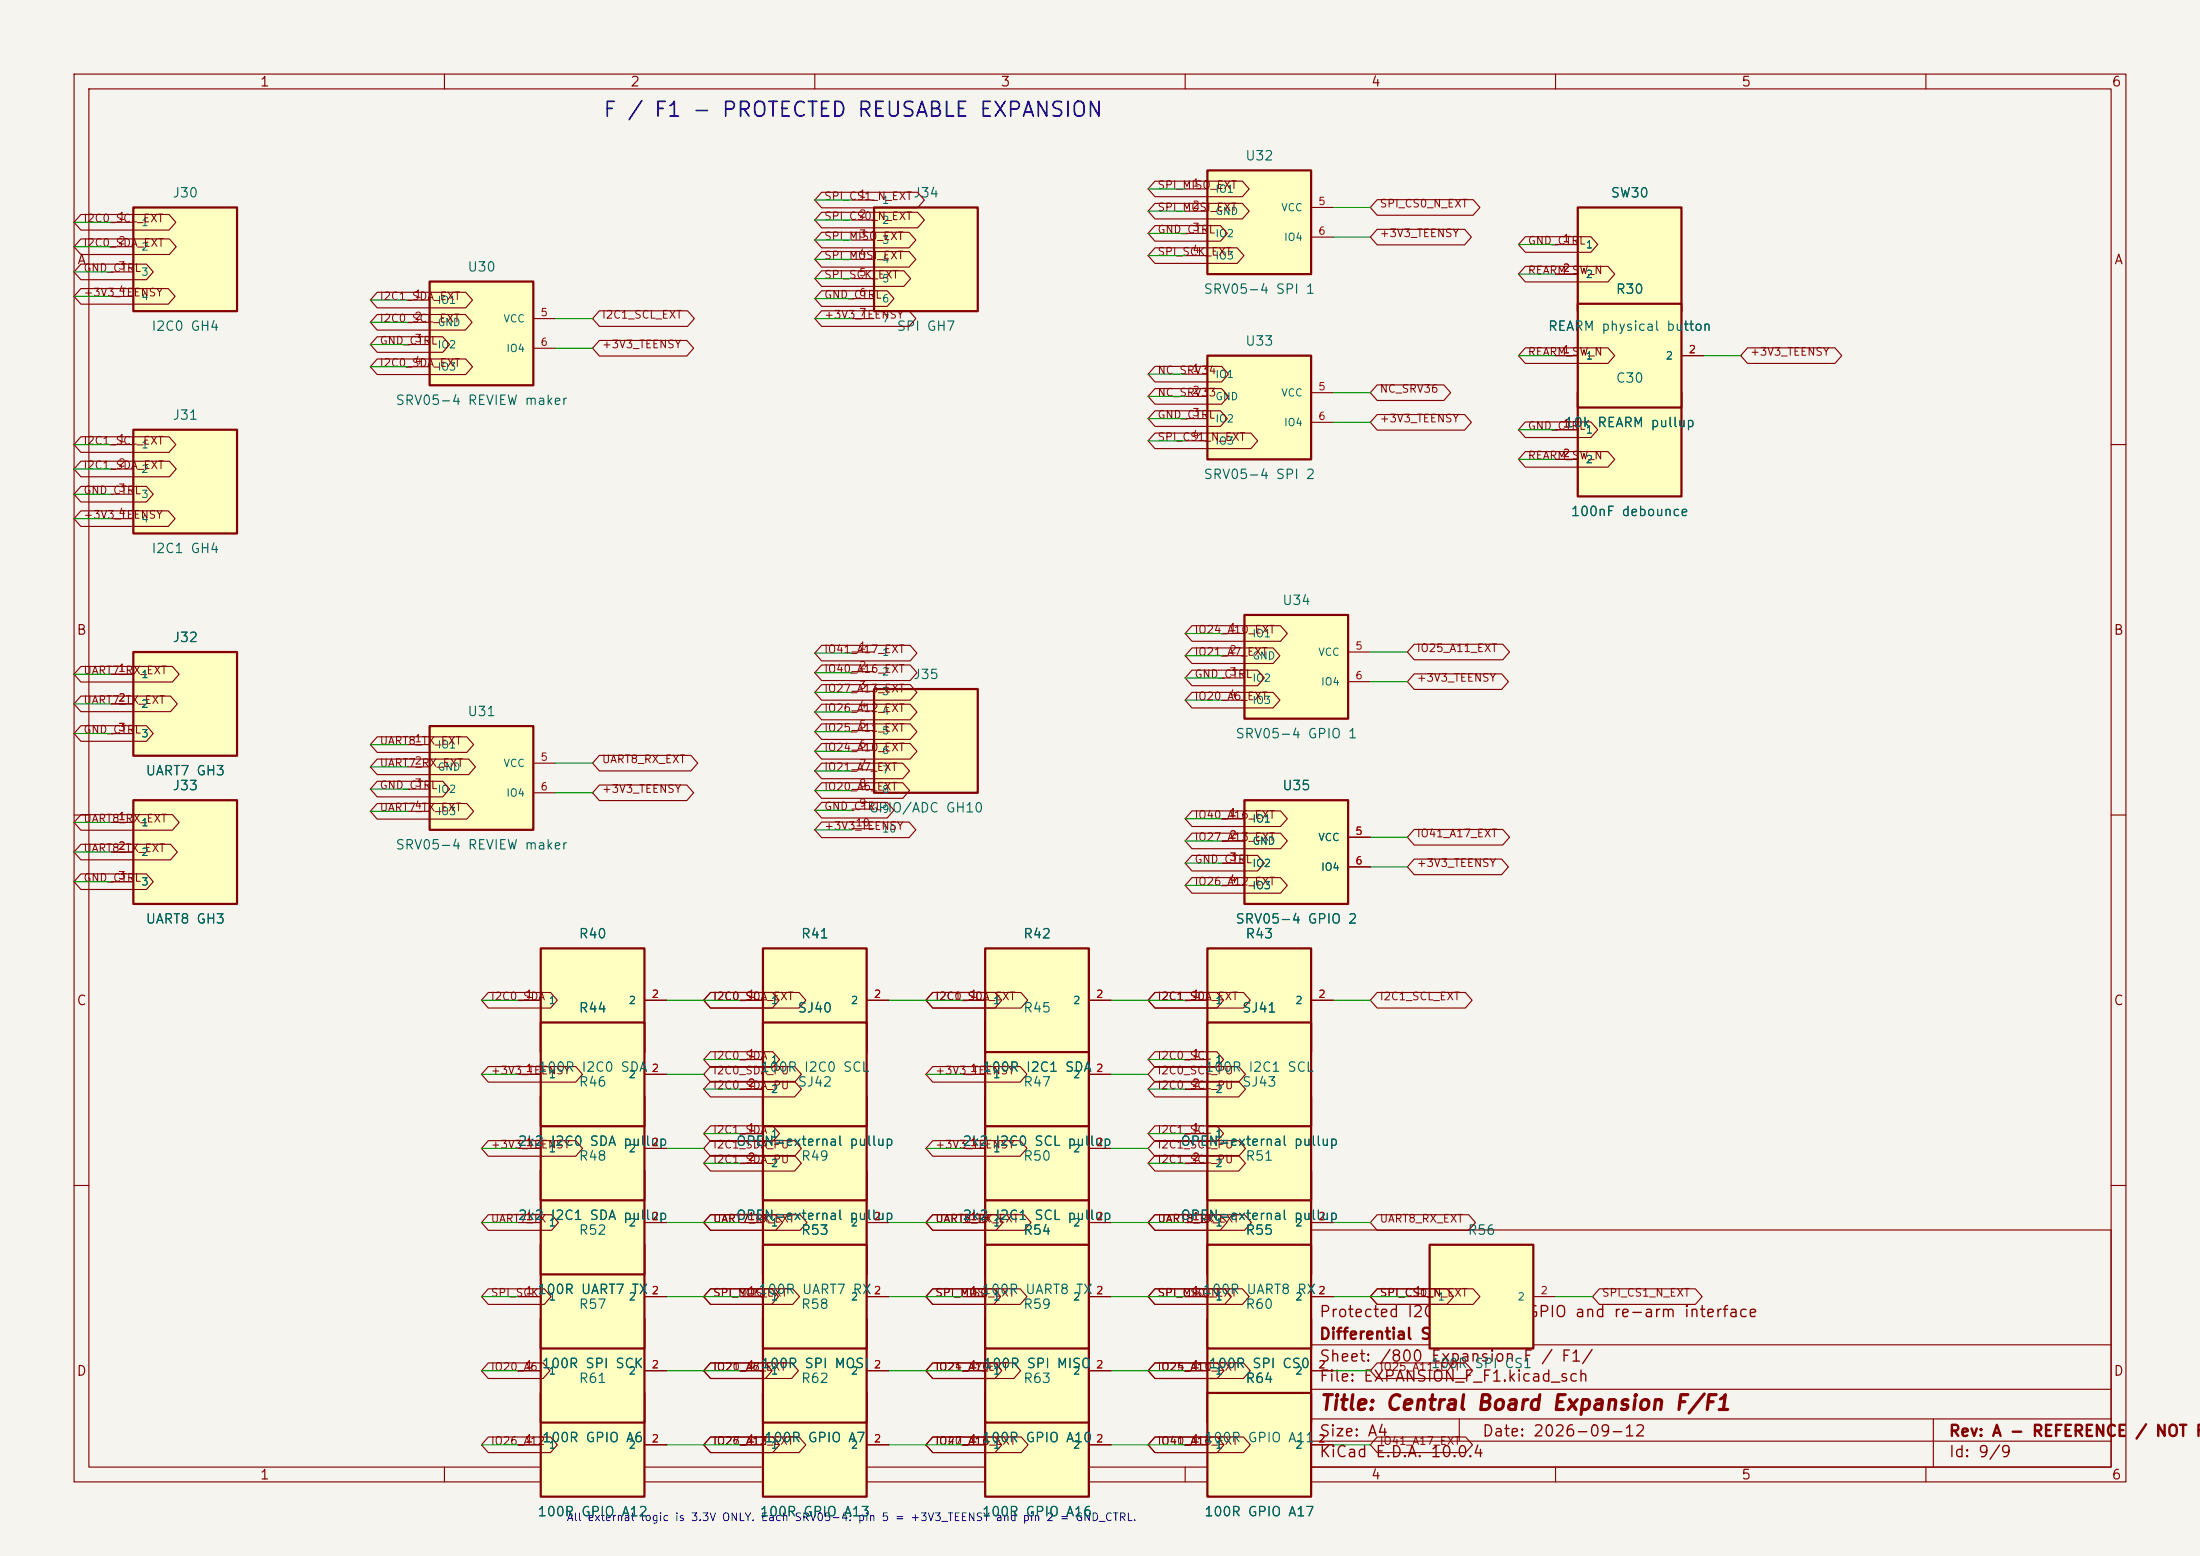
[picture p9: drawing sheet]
<svg xmlns="http://www.w3.org/2000/svg" width="297mm" height="210mm" viewBox="0 0 297 210" stroke-linecap="round" stroke-linejoin="round" font-family="sans-serif">
<path d="M0 0h297v210h-297z" fill="#f5f4ef" stroke="#f5f4ef" stroke-width=".14"/>
<g fill="none" stroke="#840000" stroke-width=".15">
<path d="M10 10h277v190h-277zM12 12h273v186h-273zM60 10v2M110 10v2M160 10v2M210 10v2M260 10v2M10 60h2M285 60h2M10 110h2M285 110h2M10 160h2"/>
<path d="M177 166h108v32h-108zM285 160h2M60 198v2M110 198v2M160 198v2M177 194.5h108M177 191.5h108M177 187.5h108M177 181.5h108M197 191.5v3M210 198v2M260 198v2"/>
<path d="M261 191.5v6.5"/>
</g>
<path d="M213 53h14v14h-14z" fill="#ffffc2"/>
<path d="M213 53h14v14h-14z" fill="none" stroke="#840000" stroke-width=".3"/>
<path d="M210 58h3M210 62h3" fill="none" stroke="#840000" stroke-width=".15"/>
<path d="M133 188h14v14h-14z" fill="#ffffc2"/>
<path d="M133 188h14v14h-14z" fill="none" stroke="#840000" stroke-width=".3"/>
<path d="M130 195h3M147 195h3" fill="none" stroke="#840000" stroke-width=".15"/>
<path d="M103 128h14v14h-14z" fill="#ffffc2"/>
<path d="M103 128h14v14h-14z" fill="none" stroke="#840000" stroke-width=".3"/>
<path d="M100 135h3M117 135h3" fill="none" stroke="#840000" stroke-width=".15"/>
<path d="M73 128h14v14h-14z" fill="#ffffc2"/>
<path d="M73 128h14v14h-14z" fill="none" stroke="#840000" stroke-width=".3"/>
<path d="M70 135h3M87 135h3" fill="none" stroke="#840000" stroke-width=".15"/>
<path d="M163 178h14v14h-14z" fill="#ffffc2"/>
<path d="M163 178h14v14h-14z" fill="none" stroke="#840000" stroke-width=".3"/>
<path d="M160 185h3M177 185h3" fill="none" stroke="#840000" stroke-width=".15"/>
<path d="M18 88h14v14h-14z" fill="#ffffc2"/>
<path d="M18 88h14v14h-14z" fill="none" stroke="#840000" stroke-width=".3"/>
<path d="M15 91h3M15 95h3M15 99h3" fill="none" stroke="#840000" stroke-width=".15"/>
<path d="M118 28h14v14h-14z" fill="#ffffc2"/>
<path d="M118 28h14v14h-14z" fill="none" stroke="#840000" stroke-width=".3"/>
<path d="M115 27h3M115 29.7h3M115 32.4h3M115 35h3M115 37.6h3M115 40.3h3M115 43h3" fill="none" stroke="#840000" stroke-width=".15"/>
<path d="M133 158h14v14h-14z" fill="#ffffc2"/>
<path d="M133 158h14v14h-14z" fill="none" stroke="#840000" stroke-width=".3"/>
<path d="M130 165h3M147 165h3" fill="none" stroke="#840000" stroke-width=".15"/>
<path d="M133 148h14v14h-14z" fill="#ffffc2"/>
<path d="M133 148h14v14h-14z" fill="none" stroke="#840000" stroke-width=".3"/>
<path d="M130 155h3M147 155h3" fill="none" stroke="#840000" stroke-width=".15"/>
<path d="M103 188h14v14h-14z" fill="#ffffc2"/>
<path d="M103 188h14v14h-14z" fill="none" stroke="#840000" stroke-width=".3"/>
<path d="M100 195h3M117 195h3" fill="none" stroke="#840000" stroke-width=".15"/>
<path d="M133 178h14v14h-14z" fill="#ffffc2"/>
<path d="M133 178h14v14h-14z" fill="none" stroke="#840000" stroke-width=".3"/>
<path d="M130 185h3M147 185h3" fill="none" stroke="#840000" stroke-width=".15"/>
<path d="M58 38h14v14h-14z" fill="#ffffc2"/>
<path d="M58 38h14v14h-14z" fill="none" stroke="#840000" stroke-width=".3"/>
<path d="M55 40.5h3M55 43.5h3M55 46.5h3M55 49.5h3M72 43h3M72 47h3" fill="none" stroke="#840000" stroke-width=".15"/>
<path d="M103 178h14v14h-14z" fill="#ffffc2"/>
<path d="M103 178h14v14h-14z" fill="none" stroke="#840000" stroke-width=".3"/>
<path d="M100 185h3M117 185h3" fill="none" stroke="#840000" stroke-width=".15"/>
<path d="M73 188h14v14h-14z" fill="#ffffc2"/>
<path d="M73 188h14v14h-14z" fill="none" stroke="#840000" stroke-width=".3"/>
<path d="M70 195h3M87 195h3" fill="none" stroke="#840000" stroke-width=".15"/>
<path d="M163 128h14v14h-14z" fill="#ffffc2"/>
<path d="M163 128h14v14h-14z" fill="none" stroke="#840000" stroke-width=".3"/>
<path d="M160 135h3M177 135h3" fill="none" stroke="#840000" stroke-width=".15"/>
<path d="M18 28h14v14h-14z" fill="#ffffc2"/>
<path d="M18 28h14v14h-14z" fill="none" stroke="#840000" stroke-width=".3"/>
<path d="M15 30h3M15 33.3h3M15 36.7h3M15 40h3" fill="none" stroke="#840000" stroke-width=".15"/>
<path d="M73 178h14v14h-14z" fill="#ffffc2"/>
<path d="M73 178h14v14h-14z" fill="none" stroke="#840000" stroke-width=".3"/>
<path d="M70 185h3M87 185h3" fill="none" stroke="#840000" stroke-width=".15"/>
<path d="M73 168h14v14h-14z" fill="#ffffc2"/>
<path d="M73 168h14v14h-14z" fill="none" stroke="#840000" stroke-width=".3"/>
<path d="M70 175h3M87 175h3" fill="none" stroke="#840000" stroke-width=".15"/>
<path d="M73 158h14v14h-14z" fill="#ffffc2"/>
<path d="M73 158h14v14h-14z" fill="none" stroke="#840000" stroke-width=".3"/>
<path d="M70 165h3M87 165h3" fill="none" stroke="#840000" stroke-width=".15"/>
<path d="M18 58h14v14h-14z" fill="#ffffc2"/>
<path d="M18 58h14v14h-14z" fill="none" stroke="#840000" stroke-width=".3"/>
<path d="M15 60h3M15 63.3h3M15 66.7h3M15 70h3" fill="none" stroke="#840000" stroke-width=".15"/>
<path d="M163 158h14v14h-14z" fill="#ffffc2"/>
<path d="M163 158h14v14h-14z" fill="none" stroke="#840000" stroke-width=".3"/>
<path d="M160 165h3M177 165h3" fill="none" stroke="#840000" stroke-width=".15"/>
<path d="M103 158h14v14h-14z" fill="#ffffc2"/>
<path d="M103 158h14v14h-14z" fill="none" stroke="#840000" stroke-width=".3"/>
<path d="M100 165h3M117 165h3" fill="none" stroke="#840000" stroke-width=".15"/>
<path d="M163 48h14v14h-14z" fill="#ffffc2"/>
<path d="M163 48h14v14h-14z" fill="none" stroke="#840000" stroke-width=".3"/>
<path d="M160 50.5h3M160 53.5h3M160 56.5h3M160 59.5h3M177 53h3M177 57h3" fill="none" stroke="#840000" stroke-width=".15"/>
<path d="M133 168h14v14h-14z" fill="#ffffc2"/>
<path d="M133 168h14v14h-14z" fill="none" stroke="#840000" stroke-width=".3"/>
<path d="M130 175h3M147 175h3" fill="none" stroke="#840000" stroke-width=".15"/>
<path d="M58 98h14v14h-14z" fill="#ffffc2"/>
<path d="M58 98h14v14h-14z" fill="none" stroke="#840000" stroke-width=".3"/>
<path d="M55 100.5h3M55 103.5h3M55 106.5h3M55 109.5h3M72 103h3M72 107h3" fill="none" stroke="#840000" stroke-width=".15"/>
<path d="M163 148h14v14h-14z" fill="#ffffc2"/>
<path d="M163 148h14v14h-14z" fill="none" stroke="#840000" stroke-width=".3"/>
<path d="M160 153h3M160 157h3" fill="none" stroke="#840000" stroke-width=".15"/>
<path d="M103 148h14v14h-14z" fill="#ffffc2"/>
<path d="M103 148h14v14h-14z" fill="none" stroke="#840000" stroke-width=".3"/>
<path d="M100 153h3M100 157h3" fill="none" stroke="#840000" stroke-width=".15"/>
<path d="M163 138h14v14h-14z" fill="#ffffc2"/>
<path d="M163 138h14v14h-14z" fill="none" stroke="#840000" stroke-width=".3"/>
<path d="M160 143h3M160 147h3" fill="none" stroke="#840000" stroke-width=".15"/>
<path d="M163 168h14v14h-14z" fill="#ffffc2"/>
<path d="M163 168h14v14h-14z" fill="none" stroke="#840000" stroke-width=".3"/>
<path d="M160 175h3M177 175h3" fill="none" stroke="#840000" stroke-width=".15"/>
<path d="M18 108h14v14h-14z" fill="#ffffc2"/>
<path d="M18 108h14v14h-14z" fill="none" stroke="#840000" stroke-width=".3"/>
<path d="M15 111h3M15 115h3M15 119h3" fill="none" stroke="#840000" stroke-width=".15"/>
<path d="M133 138h14v14h-14z" fill="#ffffc2"/>
<path d="M133 138h14v14h-14z" fill="none" stroke="#840000" stroke-width=".3"/>
<path d="M130 145h3M147 145h3" fill="none" stroke="#840000" stroke-width=".15"/>
<path d="M168 83h14v14h-14z" fill="#ffffc2"/>
<path d="M168 83h14v14h-14z" fill="none" stroke="#840000" stroke-width=".3"/>
<path d="M165 85.5h3M165 88.5h3M165 91.5h3M165 94.5h3M182 88h3M182 92h3" fill="none" stroke="#840000" stroke-width=".15"/>
<path d="M213 28h14v14h-14z" fill="#ffffc2"/>
<path d="M213 28h14v14h-14z" fill="none" stroke="#840000" stroke-width=".3"/>
<path d="M210 33h3M210 37h3" fill="none" stroke="#840000" stroke-width=".15"/>
<path d="M133 128h14v14h-14z" fill="#ffffc2"/>
<path d="M133 128h14v14h-14z" fill="none" stroke="#840000" stroke-width=".3"/>
<path d="M130 135h3M147 135h3" fill="none" stroke="#840000" stroke-width=".15"/>
<path d="M163 188h14v14h-14z" fill="#ffffc2"/>
<path d="M163 188h14v14h-14z" fill="none" stroke="#840000" stroke-width=".3"/>
<path d="M160 195h3M177 195h3" fill="none" stroke="#840000" stroke-width=".15"/>
<path d="M193 168h14v14h-14z" fill="#ffffc2"/>
<path d="M193 168h14v14h-14z" fill="none" stroke="#840000" stroke-width=".3"/>
<path d="M190 175h3M207 175h3" fill="none" stroke="#840000" stroke-width=".15"/>
<path d="M118 93h14v14h-14z" fill="#ffffc2"/>
<path d="M118 93h14v14h-14z" fill="none" stroke="#840000" stroke-width=".3"/>
<path d="M115 88h3M115 90.7h3M115 93.3h3M115 96h3M115 98.6h3M115 101.3h3M115 103.9h3M115 106.6h3M115 109.2h3M115 111.9h3" fill="none" stroke="#840000" stroke-width=".15"/>
<path d="M73 148h14v14h-14z" fill="#ffffc2"/>
<path d="M73 148h14v14h-14z" fill="none" stroke="#840000" stroke-width=".3"/>
<path d="M70 155h3M87 155h3" fill="none" stroke="#840000" stroke-width=".15"/>
<path d="M103 168h14v14h-14z" fill="#ffffc2"/>
<path d="M103 168h14v14h-14z" fill="none" stroke="#840000" stroke-width=".3"/>
<path d="M100 175h3M117 175h3" fill="none" stroke="#840000" stroke-width=".15"/>
<path d="M168 108h14v14h-14z" fill="#ffffc2"/>
<path d="M168 108h14v14h-14z" fill="none" stroke="#840000" stroke-width=".3"/>
<path d="M165 110.5h3M165 113.5h3M165 116.5h3M165 119.5h3M182 113h3M182 117h3" fill="none" stroke="#840000" stroke-width=".15"/>
<path d="M163 23h14v14h-14z" fill="#ffffc2"/>
<path d="M163 23h14v14h-14z" fill="none" stroke="#840000" stroke-width=".3"/>
<path d="M160 25.5h3M160 28.5h3M160 31.5h3M160 34.5h3M177 28h3M177 32h3" fill="none" stroke="#840000" stroke-width=".15"/>
<path d="M103 138h14v14h-14z" fill="#ffffc2"/>
<path d="M103 138h14v14h-14z" fill="none" stroke="#840000" stroke-width=".3"/>
<path d="M100 143h3M100 147h3" fill="none" stroke="#840000" stroke-width=".15"/>
<path d="M73 138h14v14h-14z" fill="#ffffc2"/>
<path d="M73 138h14v14h-14z" fill="none" stroke="#840000" stroke-width=".3"/>
<path d="M70 145h3M87 145h3" fill="none" stroke="#840000" stroke-width=".15"/>
<path d="M213 41h14v14h-14z" fill="#ffffc2"/>
<path d="M213 41h14v14h-14z" fill="none" stroke="#840000" stroke-width=".3"/>
<g fill="none" stroke="#840000" stroke-width=".15">
<path d="M10.9 38.9h11.8l.9 1.1-.9 1.1h-11.8l-.9-1.1zM10.9 35.6h8.9l.9 1.1-.9 1.1h-8.9l-.9-1.1zM10.9 32.2h12l.9 1.1-.9 1.1h-12l-.9-1.1zM10.9 28.9h11.9l.9 1.1-.9 1.1h-11.9l-.9-1.1zM50.9 39.4h12l.9 1.1-.9 1.1h-12l-.9-1.1zM110.9 33.9h11.8l.9 1.1-.9 1.1h-11.8l-.9-1.1zM110.9 31.3h11.8l.9 1.1-.9 1.1h-11.8l-.9-1.1zM110.9 28.6h13l.9 1.1-.9 1.1h-13l-.9-1.1zM110.9 25.9h13l.9 1.1-.9 1.1h-13l-.9-1.1zM110.9 39.2h8.9l.9 1.1-.9 1.1h-8.9l-.9-1.1zM110.9 36.5h11.1l.9 1.1-.9 1.1h-11.1l-.9-1.1zM155.9 33.4h11.1l.9 1.1-.9 1.1h-11.1l-.9-1.1z"/>
<path d="M155.9 30.4h8.9l.9 1.1-.9 1.1h-8.9l-.9-1.1zM155.9 27.4h11.8l.9 1.1-.9 1.1h-11.8l-.9-1.1zM155.9 24.4h11.8l.9 1.1-.9 1.1h-11.8l-.9-1.1zM185.9 26.9h13l.9 1.1-.9 1.1h-13l-.9-1.1zM185.9 30.9h11.8l.9 1.1-.9 1.1h-11.8l-.9-1.1zM205.9 35.9h11.2l.9 1.1-.9 1.1h-11.2l-.9-1.1zM205.9 31.9h8.9l.9 1.1-.9 1.1h-8.9l-.9-1.1zM210 33h3M210 37h3M10.9 58.9h11.9l.9 1.1-.9 1.1h-11.9l-.9-1.1zM50.9 42.4h11.9l.9 1.1-.9 1.1h-11.9l-.9-1.1zM50.9 48.4h12l.9 1.1-.9 1.1h-12l-.9-1.1z"/>
<path d="M50.9 45.4h8.9l.9 1.1-.9 1.1h-8.9l-.9-1.1zM80.9 41.9h11.9l.9 1.1-.9 1.1h-11.9l-.9-1.1zM80.9 45.9h11.8l.9 1.1-.9 1.1h-11.8l-.9-1.1zM110.9 41.9h11.8l.9 1.1-.9 1.1h-11.8l-.9-1.1zM155.9 58.4h13l.9 1.1-.9 1.1h-13l-.9-1.1zM155.9 52.4h9l.9 1.1-.9 1.1h-9l-.9-1.1zM155.9 49.4h9l.9 1.1-.9 1.1h-9l-.9-1.1zM155.9 55.4h8.9l.9 1.1-.9 1.1h-8.9l-.9-1.1zM185.9 51.9h9l.9 1.1-.9 1.1h-9l-.9-1.1zM185.9 55.9h11.8l.9 1.1-.9 1.1h-11.8l-.9-1.1zM205.9 56.9h8.9l.9 1.1-.9 1.1h-8.9l-.9-1.1zM205.9 46.9h11.2l.9 1.1-.9 1.1h-11.2l-.9-1.1z"/>
<path d="M210 48h3M210 58h3M227 48h3M235.9 46.9h11.8l.9 1.1-.9 1.1h-11.8l-.9-1.1zM10.9 65.6h8.9l.9 1.1-.9 1.1h-8.9l-.9-1.1zM10.9 68.9h11.8l.9 1.1-.9 1.1h-11.8l-.9-1.1zM10.9 62.2h12l.9 1.1-.9 1.1h-12l-.9-1.1zM205.9 60.9h11.2l.9 1.1-.9 1.1h-11.2l-.9-1.1zM210 62h3M10.9 89.9h12.4l.9 1.1-.9 1.1h-12.4l-.9-1.1zM10.9 93.9h12.1l.9 1.1-.9 1.1h-12.1l-.9-1.1zM10.9 97.9h8.9l.9 1.1-.9 1.1h-8.9l-.9-1.1z"/>
<path d="M15 91h3M15 95h3M15 99h3M50.9 99.4h12.1l.9 1.1-.9 1.1h-12.1l-.9-1.1zM110.9 92.4h12l.9 1.1-.9 1h-12l-.9-1zM110.9 89.7h12l.9 1.1-.9 1.1h-12l-.9-1.1zM110.9 87.1h12l.9 1.1-.9 1h-12l-.9-1zM110.9 95h12l.9 1.1-.9 1.1h-12l-.9-1.1zM110.9 97.7h12l.9 1.1-.9 1h-12l-.9-1zM160.9 90.4h8.9l.9 1.1-.9 1.1h-8.9l-.9-1.1zM160.9 84.4h12l.9 1.1-.9 1.1h-12l-.9-1.1zM160.9 93.4h11l.9 1.1-.9 1.1h-11l-.9-1.1z"/>
<path d="M160.9 87.4h11l.9 1.1-.9 1.1h-11l-.9-1.1zM190.9 90.9h11.8l.9 1.1-.9 1.1h-11.8l-.9-1.1zM190.9 86.9h12l.9 1.1-.9 1.1h-12l-.9-1.1zM10.9 109.9h12.4l.9 1.1-.9 1.1h-12.4l-.9-1.1zM10.9 113.9h12.1l.9 1.1-.9 1.1h-12.1l-.9-1.1zM10.9 117.9h8.9l.9 1.1-.9 1.1h-8.9l-.9-1.1zM15 111h3M15 115h3M15 119h3M50.9 105.4h8.9l.9 1.1-.9 1.1h-8.9l-.9-1.1zM50.9 108.4h12.1l.9 1.1-.9 1.1h-12.1l-.9-1.1zM50.9 102.4h12.4l.9 1.1-.9 1.1h-12.4l-.9-1.1z"/>
<path d="M80.9 105.9h11.8l.9 1.1-.9 1.1h-11.8l-.9-1.1zM80.9 101.9h12.4l.9 1.1-.9 1.1h-12.4l-.9-1.1zM110.9 105.6h11l.9 1.1-.9 1.1h-11l-.9-1.1zM110.9 103h11l.9 1.1-.9 1h-11l-.9-1zM110.9 100.3h12l.9 1.1-.9 1.1h-12l-.9-1.1zM110.9 110.9h11.8l.9 1.1-.9 1.1h-11.8l-.9-1.1zM110.9 108.3h8.9l.9 1.1-.9 1h-8.9l-.9-1zM160.9 118.4h12l.9 1.1-.9 1.1h-12l-.9-1.1zM160.9 112.4h12l.9 1.1-.9 1.1h-12l-.9-1.1zM160.9 109.4h12l.9 1.1-.9 1.1h-12l-.9-1.1zM160.9 115.4h8.9l.9 1.1-.9 1.1h-8.9l-.9-1.1zM165 110.5h3"/>
<path d="M165 113.5h3M165 116.5h3M165 119.5h3M182 113h3M182 117h3M190.9 115.9h11.8l.9 1.1-.9 1.1h-11.8l-.9-1.1zM190.9 111.9h12l.9 1.1-.9 1.1h-12l-.9-1.1zM65.9 133.9h8.4l.9 1.1-.9 1.1h-8.4l-.9-1.1zM70 135h3M87 135h3M95.9 133.9h8.4l.9 1.1-.9 1.1h-8.4l-.9-1.1zM95.9 133.9h12l.9 1.1-.9 1.1h-12l-.9-1.1z"/>
<path d="M100 135h3M117 135h3M125.9 133.9h8.4l.9 1.1-.9 1.1h-8.4l-.9-1.1zM125.9 133.9h11.9l.9 1.1-.9 1.1h-11.9l-.9-1.1zM130 135h3M147 135h3M155.9 133.9h8.4l.9 1.1-.9 1.1h-8.4l-.9-1.1zM155.9 133.9h12l.9 1.1-.9 1.1h-12l-.9-1.1zM160 135h3M177 135h3M185.9 133.9h11.9l.9 1.1-.9 1.1h-11.9l-.9-1.1zM65.9 143.9h11.8l.9 1.1-.9 1.1h-11.8l-.9-1.1z"/>
<path d="M65.9 153.9h11.8l.9 1.1-.9 1.1h-11.8l-.9-1.1zM70 145h3M70 155h3M87 145h3M87 155h3M95.9 153.9h11.4l.9 1.1-.9 1.1h-11.4l-.9-1.1zM95.9 155.9h11.4l.9 1.1-.9 1.1h-11.4l-.9-1.1zM95.9 151.9h8.4l.9 1.1-.9 1.1h-8.4l-.9-1.1zM95.9 143.9h11.4l.9 1.1-.9 1.1h-11.4l-.9-1.1zM95.9 145.9h11.4l.9 1.1-.9 1.1h-11.4l-.9-1.1zM95.9 141.9h8.4l.9 1.1-.9 1.1h-8.4l-.9-1.1zM100 153h3"/>
<path d="M100 157h3M100 143h3M100 147h3M125.9 143.9h11.8l.9 1.1-.9 1.1h-11.8l-.9-1.1zM125.9 153.9h11.8l.9 1.1-.9 1.1h-11.8l-.9-1.1zM130 145h3M130 155h3M147 145h3M147 155h3M155.9 153.9h11.3l.9 1.1-.9 1.1h-11.3l-.9-1.1zM155.9 141.9h8.4l.9 1.1-.9 1.1h-8.4l-.9-1.1zM155.9 145.9h11.3l.9 1.1-.9 1.1h-11.3l-.9-1.1z"/>
<path d="M155.9 155.9h11.3l.9 1.1-.9 1.1h-11.3l-.9-1.1zM155.9 151.9h8.4l.9 1.1-.9 1.1h-8.4l-.9-1.1zM155.9 143.9h11.3l.9 1.1-.9 1.1h-11.3l-.9-1.1zM160 153h3M160 157h3M160 143h3M160 147h3M65.9 173.9h7.6l.9 1.1-.9 1.1h-7.6l-.9-1.1zM65.9 163.9h8.6l.9 1.1-.9 1.1h-8.6l-.9-1.1zM70 175h3M70 165h3M87 175h3"/>
<path d="M87 165h3M95.9 173.9h11.1l.9 1.1-.9 1.1h-11.1l-.9-1.1zM95.9 173.9h8.3l.9 1.1-.9 1.1h-8.3l-.9-1.1zM95.9 163.9h12.1l.9 1.1-.9 1.1h-12.1l-.9-1.1zM95.9 163.9h8.8l.9 1.1-.9 1.1h-8.8l-.9-1.1zM100 175h3M100 165h3M117 175h3M117 165h3M125.9 163.9h12.4l.9 1.1-.9 1.1h-12.4l-.9-1.1zM125.9 163.9h8.6l.9 1.1-.9 1.1h-8.6l-.9-1.1zM125.9 173.9h11.8l.9 1.1-.9 1.1h-11.8l-.9-1.1z"/>
<path d="M125.9 173.9h8.3l.9 1.1-.9 1.1h-8.3l-.9-1.1zM130 175h3M130 165h3M147 175h3M147 165h3M155.9 163.9h8.8l.9 1.1-.9 1.1h-8.8l-.9-1.1zM155.9 173.9h11.8l.9 1.1-.9 1.1h-11.8l-.9-1.1zM155.9 163.9h12.1l.9 1.1-.9 1.1h-12.1l-.9-1.1zM155.9 173.9h9.4l.9 1.1-.9 1.1h-9.4l-.9-1.1zM160 175h3M160 165h3M177 175h3"/>
<path d="M177 165h3M185.9 163.9h12.4l.9 1.1-.9 1.1h-12.4l-.9-1.1zM185.9 173.9h13l.9 1.1-.9 1.1h-13l-.9-1.1zM185.9 173.9h9.4l.9 1.1-.9 1.1h-9.4l-.9-1.1zM215.9 173.9h13l.9 1.1-.9 1.1h-13l-.9-1.1zM65.9 183.9h7.4l.9 1.1-.9 1.1h-7.4l-.9-1.1zM65.9 193.9h8.4l.9 1.1-.9 1.1h-8.4l-.9-1.1zM70 185h3M70 195h3M87 185h3M87 195h3M95.9 183.9h11l.9 1.1-.9 1.1h-11l-.9-1.1z"/>
<path d="M95.9 183.9h7.4l.9 1.1-.9 1.1h-7.4l-.9-1.1zM95.9 193.9h8.4l.9 1.1-.9 1.1h-8.4l-.9-1.1zM95.9 193.9h12l.9 1.1-.9 1.1h-12l-.9-1.1zM100 185h3M100 195h3M117 185h3M117 195h3M125.9 183.9h11l.9 1.1-.9 1.1h-11l-.9-1.1zM125.9 183.9h8.4l.9 1.1-.9 1.1h-8.4l-.9-1.1zM125.9 193.9h12l.9 1.1-.9 1.1h-12l-.9-1.1zM125.9 193.9h8.4l.9 1.1-.9 1.1h-8.4l-.9-1.1zM130 185h3"/>
<path d="M130 195h3M147 185h3M147 195h3M155.9 183.9h8.4l.9 1.1-.9 1.1h-8.4l-.9-1.1zM155.9 193.9h12l.9 1.1-.9 1.1h-12l-.9-1.1zM155.9 193.9h8.4l.9 1.1-.9 1.1h-8.4l-.9-1.1zM155.9 183.9h12l.9 1.1-.9 1.1h-12l-.9-1.1zM160 185h3M160 195h3M177 185h3M177 195h3M185.9 193.9h12l.9 1.1-.9 1.1h-12l-.9-1.1z"/>
<path d="M185.9 183.9h12l.9 1.1-.9 1.1h-12l-.9-1.1z"/>
</g>
<g fill="none" stroke="#009600" stroke-width=".15">
<path d="M10 36.7h5M10 33.3h5M10 30h5M110 29.7h5M110 27h5M110 37.6h5M110 35h5M110 32.4h5M155 34.5h5M155 31.5h5M155 28.5h5M155 25.5h5"/>
<path d="M180 32h5M180 28h5M205 37h5M205 33h5M10 40h5M50 46.5h5M50 40.5h5M50 49.5h5M50 43.5h5M75 43h5M75 47h5M110 43h5"/>
<path d="M110 40.3h5M155 50.5h5M155 53.5h5M155 56.5h5M155 59.5h5M180 53h5M180 57h5M205 48h5M205 58h5M230 48h5M10 70h5M10 66.7h5"/>
<path d="M10 63.3h5M10 60h5M205 62h5M10 95h5M10 91h5M10 99h5M110 93.5h5M110 90.8h5M110 88.2h5M110 98.8h5M110 96.1h5M160 88.5h5"/>
<path d="M160 91.5h5M160 85.5h5M160 94.5h5M185 88h5M185 92h5M10 119h5M10 115h5M10 111h5M50 100.5h5M50 103.5h5M50 106.5h5M50 109.5h5"/>
<path d="M75 103h5M75 107h5M110 104.1h5M110 101.4h5M110 112h5M110 109.4h5M110 106.7h5M160 116.5h5M160 113.5h5M160 110.5h5M160 119.5h5M185 113h5"/>
<path d="M185 117h5M65 135h5M90 135h10M120 135h10M150 135h10M180 135h5M65 145h5M65 155h5M90 145h5M90 155h5M95 157h5M95 153h5"/>
<path d="M95 147h5M95 143h5M125 145h5M125 155h5M150 145h5M150 155h5M155 157h5M155 153h5M155 147h5M155 143h5M65 175h5M65 165h5"/>
<path d="M90 175h10M90 165h10M120 175h10M120 165h10M150 175h10M150 165h10M180 175h10M180 165h5M210 175h5M65 185h5M65 195h5M90 185h10"/>
<path d="M90 195h10M120 185h10M120 195h10M150 185h10M150 195h10M180 185h5M180 195h5"/>
</g>
<text font-size="2" fill="#0000c2" x="81.3" y="16.3">F / F1 - PROTECTED REUSABLE EXPANSION</text>
<text font-size="2" fill="#840000" x="178" y="190.8">Title: Central Board Expansion F/F1</text>
<g font-size="1.5" fill="#840000">
<text x="178" y="178.2">Protected I2C UART SPI GPIO and re-arm interface</text>
<text x="178" y="184.2">Sheet: /800 Expansion F / F1/</text>
<text x="178" y="181.2">Differential Swerve</text>
<text x="178" y="186.9">File: EXPANSION_F_F1.kicad_sch</text>
<text x="178" y="197.1">KiCad E.D.A. 10.0.4</text>
<text x="178" y="194.3">Size: A4</text>
<text x="200" y="194.3">Date: 2026-09-12</text>
<text x="263" y="194.3">Rev: A - REFERENCE</text>
<text x="263" y="197.1">Id: 9/9</text>
<text x="288.1" y="194.3">/ NOT FO</text>
</g>
<g font-size="1.3" fill="#840000">
<text x="35" y="12">1</text>
<text x="85" y="12">2</text>
<text x="135" y="12">3</text>
<text x="185" y="12">4</text>
<text x="235" y="12">5</text>
<text x="285" y="12">6</text>
<text x="10.3" y="36">A</text>
<text x="285.3" y="36">A</text>
<text x="10.3" y="86">B</text>
<text x="285.3" y="86">B</text>
<text x="10.3" y="136">C</text>
<text x="285.3" y="136">C</text>
<text x="10.3" y="186">D</text>
<text x="285.3" y="186">D</text>
<text x="35" y="200">1</text>
<text x="185" y="200">4</text>
<text x="235" y="200">5</text>
<text x="285" y="200">6</text>
</g>
<g font-size="1.3" fill="#006464">
<text x="168" y="22">U32</text>
<text x="23.2" y="27">J30</text>
<text x="123.2" y="27">J34</text>
<text x="217.4" y="27">SW30</text>
<text x="63" y="37">U30</text>
<text x="162.4" y="40">SRV05-4 SPI 1</text>
<text x="218.1" y="40">R30</text>
<text x="20.4" y="45">I2C0 GH4</text>
<text x="121" y="45">SPI GH7</text>
<text x="168" y="47">U33</text>
<text x="208.9" y="45">REARM physical button</text>
<text x="218.1" y="52">C30</text>
<text x="23.2" y="57">J31</text>
<text x="53.3" y="55">SRV05-4 REVIEW maker</text>
<text x="211.1" y="58">10k REARM pullup</text>
<text x="162.4" y="65">SRV05-4 SPI 2</text>
<text x="212" y="70">100nF debounce</text>
<text x="20.4" y="75">I2C1 GH4</text>
<text x="173" y="82">U34</text>
<text x="23.2" y="87">J32</text>
<text x="123.2" y="92">J35</text>
<text x="63" y="97">U31</text>
<text x="166.7" y="100">SRV05-4 GPIO 1</text>
<text x="19.6" y="105">UART7 GH3</text>
<text x="23.2" y="107">J33</text>
<text x="173" y="107">U35</text>
<text x="117.2" y="110">GPIO/ADC GH10</text>
<text x="53.3" y="115">SRV05-4 REVIEW maker</text>
<text x="19.6" y="125">UART8 GH3</text>
<text x="166.7" y="125">SRV05-4 GPIO 2</text>
<text x="78.1" y="127">R40</text>
<text x="108.1" y="127">R41</text>
<text x="138.1" y="127">R42</text>
<text x="168.1" y="127">R43</text>
<text x="78.1" y="137">R44</text>
<text x="107.6" y="137">SJ40</text>
<text x="138.1" y="137">R45</text>
<text x="167.6" y="137">SJ41</text>
<text x="72.6" y="145">100R I2C0 SDA</text>
<text x="78.1" y="147">R46</text>
<text x="102.6" y="145">100R I2C0 SCL</text>
<text x="107.6" y="147">SJ42</text>
<text x="132.6" y="145">100R I2C1 SDA</text>
<text x="138.1" y="147">R47</text>
<text x="162.6" y="145">100R I2C1 SCL</text>
<text x="167.6" y="147">SJ43</text>
<text x="69.8" y="155">2k2 I2C0 SDA pullup</text>
<text x="99.3" y="155">OPEN=external pullup</text>
<text x="129.9" y="155">2k2 I2C0 SCL pullup</text>
<text x="159.3" y="155">OPEN=external pullup</text>
<text x="78.1" y="157">R48</text>
<text x="108.1" y="157">R49</text>
<text x="138.1" y="157">R50</text>
<text x="168.1" y="157">R51</text>
<text x="69.8" y="165">2k2 I2C1 SDA pullup</text>
<text x="78.1" y="167">R52</text>
<text x="99.3" y="165">OPEN=external pullup</text>
<text x="108.1" y="167">R53</text>
<text x="129.9" y="165">2k2 I2C1 SCL pullup</text>
<text x="138.1" y="167">R54</text>
<text x="159.3" y="165">OPEN=external pullup</text>
<text x="168.1" y="167">R55</text>
<text x="198.1" y="167">R56</text>
<text x="72.5" y="175">100R UART7 TX</text>
<text x="78.1" y="177">R57</text>
<text x="102.3" y="175">100R UART7 RX</text>
<text x="108.1" y="177">R58</text>
<text x="132.5" y="175">100R UART8 TX</text>
<text x="138.1" y="177">R59</text>
<text x="162.3" y="175">100R UART8 RX</text>
<text x="168.1" y="177">R60</text>
<text x="73.1" y="185">100R SPI SCK</text>
<text x="102.6" y="185">100R SPI MOSI</text>
<text x="132.6" y="185">100R SPI MISO</text>
<text x="163.1" y="185">100R SPI CS0</text>
<text x="193.1" y="185">100R SPI CS1</text>
<text x="78.1" y="187">R61</text>
<text x="108.1" y="187">R62</text>
<text x="138.1" y="187">R63</text>
<text x="168.1" y="187">R64</text>
<text x="73.1" y="195">100R GPIO A6</text>
<text x="103.1" y="195">100R GPIO A7</text>
<text x="132.5" y="195">100R GPIO A10</text>
<text x="162.5" y="195">100R GPIO A11</text>
<text x="72.5" y="205">100R GPIO A12</text>
<text x="102.5" y="205">100R GPIO A13</text>
<text x="132.5" y="205">100R GPIO A16</text>
<text x="162.5" y="205">100R GPIO A17</text>
</g>
<g font-size="1.1" fill="#840000">
<text x="111.2" y="30">SPI_CS0_N_EXT</text>
<text x="111.2" y="27.3">SPI_CS1_N_EXT</text>
<text x="156.2" y="28.8">SPI_MOSI_EXT</text>
<text x="156.2" y="25.8">SPI_MISO_EXT</text>
<text x="186.2" y="28.3">SPI_CS0_N_EXT</text>
<text x="11.2" y="33.6">I2C0_SDA_EXT</text>
<text x="11.2" y="30.3">I2C0_SCL_EXT</text>
<text x="111.2" y="35.3">SPI_MOSI_EXT</text>
<text x="111.2" y="32.7">SPI_MISO_EXT</text>
<text x="156.2" y="34.8">SPI_SCK_EXT</text>
<text x="156.2" y="31.8">GND_CTRL</text>
<text x="186.2" y="32.3">+3V3_TEENSY</text>
<text x="206.2" y="33.3">GND_CTRL</text>
<text x="11.2" y="40.3">+3V3_TEENSY</text>
<text x="11.2" y="37">GND_CTRL</text>
<text x="51.2" y="40.8">I2C1_SDA_EXT</text>
<text x="111.2" y="40.6">GND_CTRL</text>
<text x="111.2" y="37.9">SPI_SCK_EXT</text>
<text x="206.2" y="37.3">REARM_SW_N</text>
<text x="51.2" y="43.8">I2C0_SCL_EXT</text>
<text x="51.2" y="46.8">GND_CTRL</text>
<text x="81.2" y="43.3">I2C1_SCL_EXT</text>
<text x="81.2" y="47.3">+3V3_TEENSY</text>
<text x="111.2" y="43.3">+3V3_TEENSY</text>
<text x="51.2" y="49.8">I2C0_SDA_EXT</text>
<text x="156.2" y="53.8">NC_SRV33</text>
<text x="156.2" y="50.8">NC_SRV34</text>
<text x="186.2" y="53.3">NC_SRV36</text>
<text x="206.2" y="48.3">REARM_SW_N</text>
<text x="236.2" y="48.3">+3V3_TEENSY</text>
<text x="156.2" y="59.8">SPI_CS1_N_EXT</text>
<text x="156.2" y="56.8">GND_CTRL</text>
<text x="186.2" y="57.3">+3V3_TEENSY</text>
<text x="206.2" y="58.3">GND_CTRL</text>
<text x="11.2" y="60.3">I2C1_SCL_EXT</text>
<text x="11.2" y="63.6">I2C1_SDA_EXT</text>
<text x="206.2" y="62.3">REARM_SW_N</text>
<text x="11.2" y="67">GND_CTRL</text>
<text x="11.2" y="70.3">+3V3_TEENSY</text>
<text x="111.2" y="88.4">IO41_A17_EXT</text>
<text x="161.2" y="85.8">IO24_A10_EXT</text>
<text x="161.2" y="88.8">IO21_A7_EXT</text>
<text x="191.2" y="88.3">IO25_A11_EXT</text>
<text x="11.2" y="91.3">UART7_RX_EXT</text>
<text x="11.2" y="95.3">UART7_TX_EXT</text>
<text x="111.2" y="93.7">IO27_A13_EXT</text>
<text x="111.2" y="91.1">IO40_A16_EXT</text>
<text x="161.2" y="91.8">GND_CTRL</text>
<text x="161.2" y="94.8">IO20_A6_EXT</text>
<text x="191.2" y="92.3">+3V3_TEENSY</text>
<text x="11.2" y="99.3">GND_CTRL</text>
<text x="51.2" y="100.8">UART8_TX_EXT</text>
<text x="111.2" y="96.4">IO26_A12_EXT</text>
<text x="111.2" y="101.7">IO24_A10_EXT</text>
<text x="111.2" y="99">IO25_A11_EXT</text>
<text x="51.2" y="106.8">GND_CTRL</text>
<text x="51.2" y="103.8">UART7_RX_EXT</text>
<text x="81.2" y="107.3">+3V3_TEENSY</text>
<text x="81.2" y="103.3">UART8_RX_EXT</text>
<text x="111.2" y="107">IO20_A6_EXT</text>
<text x="111.2" y="104.3">IO21_A7_EXT</text>
<text x="11.2" y="111.3">UART8_RX_EXT</text>
<text x="51.2" y="109.8">UART7_TX_EXT</text>
<text x="111.2" y="112.3">+3V3_TEENSY</text>
<text x="111.2" y="109.6">GND_CTRL</text>
<text x="161.2" y="113.8">IO27_A13_EXT</text>
<text x="161.2" y="110.8">IO40_A16_EXT</text>
<text x="191.2" y="113.3">IO41_A17_EXT</text>
<text x="11.2" y="115.3">UART8_TX_EXT</text>
<text x="11.2" y="119.3">GND_CTRL</text>
<text x="161.2" y="119.8">IO26_A12_EXT</text>
<text x="161.2" y="116.8">GND_CTRL</text>
<text x="191.2" y="117.3">+3V3_TEENSY</text>
<text x="66.2" y="135.3">I2C0_SDA</text>
<text x="96.2" y="135.3">I2C0_SCL</text>
<text x="96.2" y="135.3">I2C0_SDA_EXT</text>
<text x="126.2" y="135.3">I2C1_SDA</text>
<text x="126.2" y="135.3">I2C0_SCL_EXT</text>
<text x="156.2" y="135.3">I2C1_SCL</text>
<text x="156.2" y="135.3">I2C1_SDA_EXT</text>
<text x="186.2" y="135.3">I2C1_SCL_EXT</text>
<text x="96.2" y="143.3">I2C0_SDA</text>
<text x="156.2" y="143.3">I2C0_SCL</text>
<text x="66.2" y="145.3">+3V3_TEENSY</text>
<text x="96.2" y="145.3">I2C0_SDA_PU</text>
<text x="96.2" y="147.3">I2C0_SDA_PU</text>
<text x="126.2" y="145.3">+3V3_TEENSY</text>
<text x="156.2" y="147.3">I2C0_SCL_PU</text>
<text x="156.2" y="145.3">I2C0_SCL_PU</text>
<text x="66.2" y="155.3">+3V3_TEENSY</text>
<text x="96.2" y="155.3">I2C1_SDA_PU</text>
<text x="96.2" y="153.3">I2C1_SDA</text>
<text x="126.2" y="155.3">+3V3_TEENSY</text>
<text x="156.2" y="155.3">I2C1_SCL_PU</text>
<text x="156.2" y="153.3">I2C1_SCL</text>
<text x="96.2" y="157.3">I2C1_SDA_PU</text>
<text x="156.2" y="157.3">I2C1_SCL_PU</text>
<text x="66.2" y="165.3">UART7_TX</text>
<text x="96.2" y="165.3">UART7_TX_EXT</text>
<text x="96.2" y="165.3">UART7_RX</text>
<text x="126.2" y="165.3">UART7_RX_EXT</text>
<text x="126.2" y="165.3">UART8_TX</text>
<text x="156.2" y="165.3">UART8_RX</text>
<text x="156.2" y="165.3">UART8_TX_EXT</text>
<text x="186.2" y="165.3">UART8_RX_EXT</text>
<text x="66.2" y="175.3">SPI_SCK</text>
<text x="96.2" y="175.3">SPI_SCK_EXT</text>
<text x="96.2" y="175.3">SPI_MOSI</text>
<text x="126.2" y="175.3">SPI_MOSI_EXT</text>
<text x="126.2" y="175.3">SPI_MISO</text>
<text x="156.2" y="175.3">SPI_MISO_EXT</text>
<text x="156.2" y="175.3">SPI_CS0_N</text>
<text x="186.2" y="175.3">SPI_CS0_N_EXT</text>
<text x="186.2" y="175.3">SPI_CS1_N</text>
<text x="216.2" y="175.3">SPI_CS1_N_EXT</text>
<text x="66.2" y="185.3">IO20_A6</text>
<text x="96.2" y="185.3">IO20_A6_EXT</text>
<text x="96.2" y="185.3">IO21_A7</text>
<text x="126.2" y="185.3">IO21_A7_EXT</text>
<text x="126.2" y="185.3">IO24_A10</text>
<text x="156.2" y="185.3">IO25_A11</text>
<text x="156.2" y="185.3">IO24_A10_EXT</text>
<text x="186.2" y="185.3">IO25_A11_EXT</text>
<text x="66.2" y="195.3">IO26_A12</text>
<text x="96.2" y="195.3">IO27_A13</text>
<text x="96.2" y="195.3">IO26_A12_EXT</text>
<text x="126.2" y="195.3">IO27_A13_EXT</text>
<text x="126.2" y="195.3">IO40_A16</text>
<text x="156.2" y="195.3">IO40_A16_EXT</text>
<text x="156.2" y="195.3">IO41_A17</text>
<text x="186.2" y="195.3">IO41_A17_EXT</text>
</g>
<text font-size="1.1" fill="#0000c2" x="76.4" y="205.6">All external logic is 3.3V ONLY. Each SRV05-4: pin 5 = +3V3_TEENSY and pin 2 = GND_CTRL.</text>
<g font-size="1" fill="#a90000">
<text x="15.9" y="29.9">1</text>
<text x="115.9" y="26.9">1</text>
<text x="115.9" y="29.6">2</text>
<text x="160.9" y="25.4">1</text>
<text x="160.9" y="28.4">2</text>
<text x="177.9" y="27.9">5</text>
<text x="15.9" y="33.2">2</text>
<text x="115.9" y="32.3">3</text>
<text x="115.9" y="34.9">4</text>
<text x="160.9" y="31.4">3</text>
<text x="160.9" y="34.4">4</text>
<text x="177.9" y="31.9">6</text>
<text x="210.9" y="32.9">1</text>
<text x="15.9" y="36.6">3</text>
<text x="15.9" y="39.9">4</text>
<text x="55.9" y="40.4">1</text>
<text x="115.9" y="37.5">5</text>
<text x="115.9" y="40.2">6</text>
<text x="210.9" y="36.9">2</text>
<text x="55.9" y="43.4">2</text>
<text x="55.9" y="46.4">3</text>
<text x="72.9" y="42.9">5</text>
<text x="72.9" y="46.9">6</text>
<text x="115.9" y="42.9">7</text>
<text x="210.9" y="47.9">1</text>
<text x="227.9" y="47.9">2</text>
<text x="55.9" y="49.4">4</text>
<text x="160.9" y="50.4">1</text>
<text x="160.9" y="53.4">2</text>
<text x="177.9" y="52.9">5</text>
<text x="15.9" y="59.9">1</text>
<text x="160.9" y="56.4">3</text>
<text x="160.9" y="59.4">4</text>
<text x="177.9" y="56.9">6</text>
<text x="210.9" y="57.9">1</text>
<text x="15.9" y="63.2">2</text>
<text x="210.9" y="61.9">2</text>
<text x="15.9" y="66.6">3</text>
<text x="15.9" y="69.9">4</text>
<text x="115.9" y="87.9">1</text>
<text x="165.9" y="85.4">1</text>
<text x="165.9" y="88.4">2</text>
<text x="182.9" y="87.9">5</text>
<text x="15.9" y="90.9">1</text>
<text x="15.9" y="94.9">2</text>
<text x="115.9" y="90.6">2</text>
<text x="115.9" y="93.2">3</text>
<text x="115.9" y="95.9">4</text>
<text x="165.9" y="91.4">3</text>
<text x="165.9" y="94.4">4</text>
<text x="182.9" y="91.9">6</text>
<text x="15.9" y="98.9">3</text>
<text x="55.9" y="100.4">1</text>
<text x="115.9" y="98.5">5</text>
<text x="115.9" y="101.2">6</text>
<text x="55.9" y="103.4">2</text>
<text x="55.9" y="106.4">3</text>
<text x="72.9" y="102.9">5</text>
<text x="72.9" y="106.9">6</text>
<text x="115.9" y="103.8">7</text>
<text x="115.9" y="106.5">8</text>
<text x="15.9" y="110.9">1</text>
<text x="55.9" y="109.4">4</text>
<text x="115.4" y="111.8">10</text>
<text x="115.9" y="109.1">9</text>
<text x="165.9" y="110.4">1</text>
<text x="165.9" y="113.4">2</text>
<text x="182.9" y="112.9">5</text>
<text x="15.9" y="114.9">2</text>
<text x="15.9" y="118.9">3</text>
<text x="165.9" y="116.4">3</text>
<text x="165.9" y="119.4">4</text>
<text x="182.9" y="116.9">6</text>
<text x="70.9" y="134.9">1</text>
<text x="87.9" y="134.9">2</text>
<text x="100.9" y="134.9">1</text>
<text x="117.9" y="134.9">2</text>
<text x="130.9" y="134.9">1</text>
<text x="147.9" y="134.9">2</text>
<text x="160.9" y="134.9">1</text>
<text x="177.9" y="134.9">2</text>
<text x="100.9" y="142.9">1</text>
<text x="160.9" y="142.9">1</text>
<text x="70.9" y="144.9">1</text>
<text x="87.9" y="144.9">2</text>
<text x="100.9" y="146.9">2</text>
<text x="130.9" y="144.9">1</text>
<text x="147.9" y="144.9">2</text>
<text x="160.9" y="146.9">2</text>
<text x="70.9" y="154.9">1</text>
<text x="87.9" y="154.9">2</text>
<text x="100.9" y="152.9">1</text>
<text x="130.9" y="154.9">1</text>
<text x="147.9" y="154.9">2</text>
<text x="160.9" y="152.9">1</text>
<text x="100.9" y="156.9">2</text>
<text x="160.9" y="156.9">2</text>
<text x="70.9" y="164.9">1</text>
<text x="87.9" y="164.9">2</text>
<text x="100.9" y="164.9">1</text>
<text x="117.9" y="164.9">2</text>
<text x="130.9" y="164.9">1</text>
<text x="147.9" y="164.9">2</text>
<text x="160.9" y="164.9">1</text>
<text x="177.9" y="164.9">2</text>
<text x="70.9" y="174.9">1</text>
<text x="87.9" y="174.9">2</text>
<text x="100.9" y="174.9">1</text>
<text x="117.9" y="174.9">2</text>
<text x="130.9" y="174.9">1</text>
<text x="147.9" y="174.9">2</text>
<text x="160.9" y="174.9">1</text>
<text x="177.9" y="174.9">2</text>
<text x="190.9" y="174.9">1</text>
<text x="207.9" y="174.9">2</text>
<text x="70.9" y="184.9">1</text>
<text x="87.9" y="184.9">2</text>
<text x="100.9" y="184.9">1</text>
<text x="117.9" y="184.9">2</text>
<text x="130.9" y="184.9">1</text>
<text x="147.9" y="184.9">2</text>
<text x="160.9" y="184.9">1</text>
<text x="177.9" y="184.9">2</text>
<text x="70.9" y="194.9">1</text>
<text x="87.9" y="194.9">2</text>
<text x="100.9" y="194.9">1</text>
<text x="117.9" y="194.9">2</text>
<text x="130.9" y="194.9">1</text>
<text x="147.9" y="194.9">2</text>
<text x="160.9" y="194.9">1</text>
<text x="177.9" y="194.9">2</text>
</g>
<g font-size="1" fill="#006464">
<text x="119" y="27.8">1</text>
<text x="164" y="26.3">IO1</text>
<text x="164" y="29.3">GND</text>
<text x="172.9" y="28.8">VCC</text>
<text x="19" y="30.8">1</text>
<text x="19" y="34.1">2</text>
<text x="119" y="30.5">2</text>
<text x="119" y="33.2">3</text>
<text x="119" y="35.8">4</text>
<text x="164" y="32.3">IO2</text>
<text x="164" y="35.3">IO3</text>
<text x="173.3" y="32.8">IO4</text>
<text x="214" y="33.8">1</text>
<text x="19" y="37.5">3</text>
<text x="19" y="40.8">4</text>
<text x="59" y="41.3">IO1</text>
<text x="119" y="38.4">5</text>
<text x="119" y="41.1">6</text>
<text x="214" y="37.8">2</text>
<text x="59" y="44.3">GND</text>
<text x="59" y="47.3">IO2</text>
<text x="67.9" y="43.8">VCC</text>
<text x="68.3" y="47.8">IO4</text>
<text x="119" y="43.8">7</text>
<text x="59" y="50.3">IO3</text>
<text x="164" y="51.3">IO1</text>
<text x="172.9" y="53.8">VCC</text>
<text x="214" y="48.8">1</text>
<text x="224.8" y="48.8">2</text>
<text x="164" y="54.3">GND</text>
<text x="164" y="57.3">IO2</text>
<text x="173.3" y="57.8">IO4</text>
<text x="214" y="58.8">1</text>
<text x="19" y="60.8">1</text>
<text x="19" y="64.1">2</text>
<text x="164" y="60.3">IO3</text>
<text x="214" y="62.8">2</text>
<text x="19" y="67.5">3</text>
<text x="19" y="70.8">4</text>
<text x="119" y="88.8">1</text>
<text x="169" y="86.3">IO1</text>
<text x="169" y="89.3">GND</text>
<text x="177.9" y="88.8">VCC</text>
<text x="19" y="91.8">1</text>
<text x="19" y="95.8">2</text>
<text x="119" y="91.4">2</text>
<text x="119" y="94.1">3</text>
<text x="169" y="92.3">IO2</text>
<text x="169" y="95.3">IO3</text>
<text x="178.3" y="92.8">IO4</text>
<text x="19" y="99.8">3</text>
<text x="59" y="101.3">IO1</text>
<text x="119" y="96.7">4</text>
<text x="119" y="99.4">5</text>
<text x="59" y="104.3">GND</text>
<text x="59" y="107.3">IO2</text>
<text x="67.9" y="103.8">VCC</text>
<text x="68.3" y="107.8">IO4</text>
<text x="119" y="102">6</text>
<text x="119" y="104.7">7</text>
<text x="119" y="107.3">8</text>
<text x="19" y="111.8">1</text>
<text x="59" y="110.3">IO3</text>
<text x="119" y="110">9</text>
<text x="119" y="112.6">10</text>
<text x="169" y="111.3">IO1</text>
<text x="177.9" y="113.8">VCC</text>
<text x="19" y="115.8">2</text>
<text x="19" y="119.8">3</text>
<text x="169" y="114.3">GND</text>
<text x="169" y="117.3">IO2</text>
<text x="178.3" y="117.8">IO4</text>
<text x="169" y="120.3">IO3</text>
<text x="74" y="135.8">1</text>
<text x="84.8" y="135.8">2</text>
<text x="104" y="135.8">1</text>
<text x="114.8" y="135.8">2</text>
<text x="134" y="135.8">1</text>
<text x="144.8" y="135.8">2</text>
<text x="164" y="135.8">1</text>
<text x="174.8" y="135.8">2</text>
<text x="104" y="143.8">1</text>
<text x="164" y="143.8">1</text>
<text x="74" y="145.8">1</text>
<text x="84.8" y="145.8">2</text>
<text x="104" y="147.8">2</text>
<text x="134" y="145.8">1</text>
<text x="144.8" y="145.8">2</text>
<text x="164" y="147.8">2</text>
<text x="74" y="155.8">1</text>
<text x="84.8" y="155.8">2</text>
<text x="104" y="153.8">1</text>
<text x="134" y="155.8">1</text>
<text x="144.8" y="155.8">2</text>
<text x="164" y="153.8">1</text>
<text x="104" y="157.8">2</text>
<text x="164" y="157.8">2</text>
<text x="74" y="165.8">1</text>
<text x="84.8" y="165.8">2</text>
<text x="104" y="165.8">1</text>
<text x="114.8" y="165.8">2</text>
<text x="134" y="165.8">1</text>
<text x="144.8" y="165.8">2</text>
<text x="164" y="165.8">1</text>
<text x="174.8" y="165.8">2</text>
<text x="74" y="175.8">1</text>
<text x="84.8" y="175.8">2</text>
<text x="104" y="175.8">1</text>
<text x="114.8" y="175.8">2</text>
<text x="134" y="175.8">1</text>
<text x="144.8" y="175.8">2</text>
<text x="164" y="175.8">1</text>
<text x="174.8" y="175.8">2</text>
<text x="194" y="175.8">1</text>
<text x="204.8" y="175.8">2</text>
<text x="74" y="185.8">1</text>
<text x="84.8" y="185.8">2</text>
<text x="104" y="185.8">1</text>
<text x="114.8" y="185.8">2</text>
<text x="134" y="185.8">1</text>
<text x="144.8" y="185.8">2</text>
<text x="164" y="185.8">1</text>
<text x="174.8" y="185.8">2</text>
<text x="74" y="195.8">1</text>
<text x="84.8" y="195.8">2</text>
<text x="104" y="195.8">1</text>
<text x="114.8" y="195.8">2</text>
<text x="134" y="195.8">1</text>
<text x="144.8" y="195.8">2</text>
<text x="164" y="195.8">1</text>
<text x="174.8" y="195.8">2</text>
</g>
</svg>
